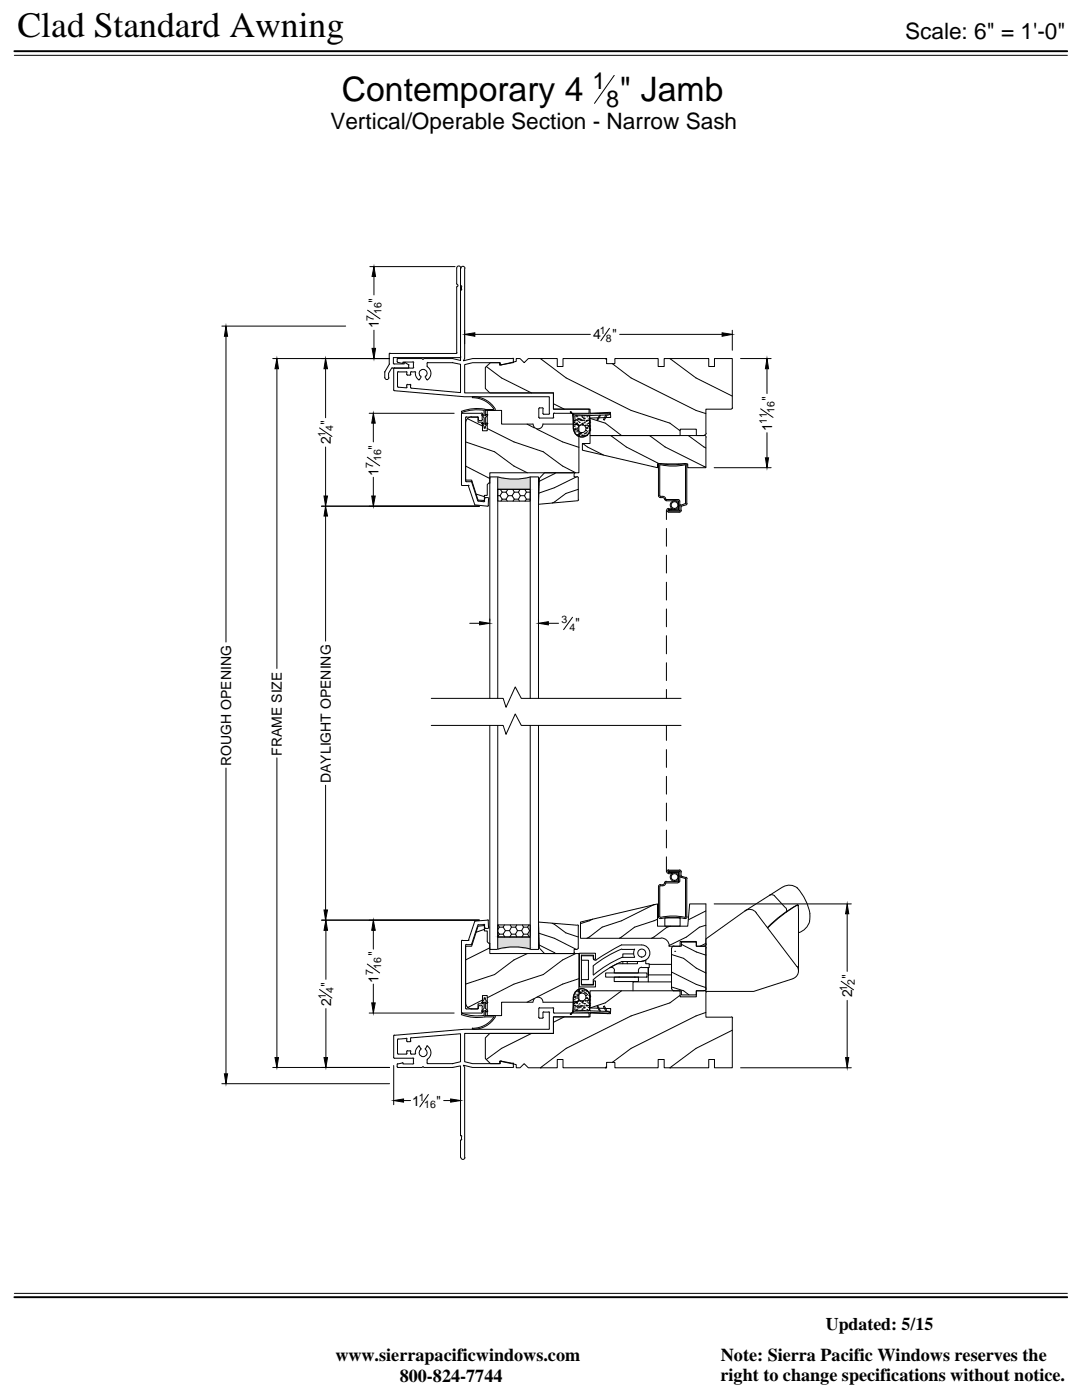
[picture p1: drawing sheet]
<svg xmlns="http://www.w3.org/2000/svg" width="216mm" height="279mm" viewBox="0 0 216 279" stroke-linecap="round" stroke-linejoin="round" font-family="sans-serif">
<!-- layer: DIM -->
<g fill="none" stroke="#000" stroke-width=".2">
<path d="M2.9 11h210.1M122.6 15l-4 5.6M73.8 53.2h17M74.6 55.2v3.7M44.3 65.1h24.7M45.1 67.1v61M54.4 71.6h23.3M55.3 73.6v59.8M65 73.6v9.8M73.3 61.9l2.5 1.7M74.6 65.9v3.6M92.7 65.9v2.7"/>
<path d="M94.7 66.7h23.1M121.6 65.5l-1.7 2.5M123.6 66.7h20.5M146.1 65.9v4M147.8 71.6h6.1M153 73.6v4.9M63.8 85.4l2.4 1.7M65 89.2v9.8M73.3 91.2l2.5 1.8M73.7 82.5h16.9M74.5 84.4v3.8M74.5 95.2v3.8"/>
<path d="M142.5 93.3h11.4M151.8 81.6l2.4 1.7M153 86.4v5M64.1 101h31.5M65 103v24.9M93.7 124.4h2M97.7 123.6v.3M107.4 123.6v.3M109.4 124.4h2M114.2 123.2l-1.7 2.5M45.1 153.3v61M55.3 151.2v59.9"/>
<path d="M65 156.7v24.9M63.8 197.5l2.4 1.7M64.1 183.6h31.5M65 185.7v9.7M73.3 192.4l2.5 1.8M74.5 185.7v3.7M74.5 196.4v3.7M142.5 180.4h27.4M167.8 195.8l2.5 1.7M169 182.4v11.5M169 199.6v11.5M44.3 216.3h33.4"/>
<path d="M54.4 213h23.3M65 201.3v9.8M73.7 202.2h16.9M78.6 212.7v7.8M80.5 219.6h1.4M85.5 218.4l-1.7 2.5M88.5 219.6h1.4M91.9 216.3v4.2M147.8 213.1h22.1M2.9 258.1h210.1"/>
</g>
<g fill="#000" stroke="#000" stroke-width=".2">
<path d="M74.6 53.2l.3 2h-.7zM45.1 65.1l.3 2h-.6zM55.3 71.6l.3 2h-.7zM65 71.6l.3 2h-.6zM74.2 69.5h.7l-.3 2.1zM92.7 66.7l2-.3v.7zM144.1 66.4l2 .3-2 .4zM153 71.6l.4 2h-.7zM64.7 99h.6l-.3 2zM74.2 99h.7l-.4 2zM74.5 82.5l.4 1.9h-.7zM152.7 91.4h.7l-.4 1.9z"/>
<path d="M65 101l.3 2h-.6zM95.7 124.1l2 .3-2 .3zM107.4 124.4l2-.3v.6zM65 183.6l.3 2.1h-.6zM64.7 181.6h.6l-.3 2zM74.5 183.6l.4 2.1h-.7zM169 180.4l.4 2h-.7zM44.8 214.3h.6l-.3 2zM54.9 211.1h.7l-.3 1.9zM64.7 211.1h.6l-.3 1.9zM74.2 200.1h.7l-.4 2.1zM78.6 219.6l1.9-.3v.7z"/>
<path d="M89.9 219.3l2 .3-2 .4zM168.7 211.1h.7l-.4 2z"/>
</g>
<!-- layer: PRODUCTS -->
<g fill="none" stroke="#000" stroke-width=".2">
<path d="M91.1 53.5v3.1l.1 .2M91.2 57.1l-.1 .2v13.1M91.3 56.8l.1 .2-.1 .2M91.9 53.6l.1 3.5M91.9 53.5v17.7M92 57.9l-.1 14-1.6-.3h-5.7l-.2 .1-.2-.1h-4.8M92 53.6a.41 .41 0 0 1 .4-.5 .41 .41 0 0 1 .4 .5M92 53.5a.41 .41 0 0 0-.5-.4 .41 .41 0 0 0-.4 .4M92 57l.1 .2M92.1 57.2v.6M92.1 57.7l-.1 .2M92.7 53.6v18l-.2 .4 1.8-.4h8"/>
<path d="M76.8 74.2v1.2M77.6 75.3a.41 .41 0 0 1-.4 .4 .41 .41 0 0 1-.4-.4M77.7 72.7l-.9 1.5M77.7 70.7v1.9M77.7 72.6v.1M77.8 70.5h13.2M77.8 70.5l-.1 .1M78.1 73.5l-.6 1v.9M78.2 73.5h4.2M78.3 73.4l-.2 .1M78.5 72.5l.2 .1M78.7 78l14 1.2h16.9v3.3"/>
<path d="M78.7 73.4l-.1 .2v4.2l.1 .2M79.3 71.7v.6l1 .2M79.4 71.5l-.1 .2M79.4 74.2h1.6M79.5 74.2l-.2 .2 .1 2.8 1.6 .2M80.5 72.4l-.2 .1M80.7 72.5v.1h-2.1M80.8 72.4l.7 .4M80.9 72.3l-.2 .2M81.1 74.2l.1 .1M81.2 74.4v.3M81.2 77.2l-.1 .2"/>
<path d="M81.3 76.8h.5M81.3 76.7l-.1 .2v.4M81.5 72.7l.1 .2M81.5 72.9v.4M81.6 73.3l-.2 .2M81.8 76.7l.2 .2M82 74.7l-.2 .2h-.5l-.1-.2M82 74.2h.7M82.1 74.2l-.2 .1v.4M82.4 72.3h-2v.1M82.4 72.2l.2 .2M82.5 72.4v.9"/>
<path d="M82.6 73.3l-.2 .2M82.8 74.2l.1 .1M82.9 74.4a1.56 1.56 0 0 0 .6 1.4M83.7 75.7l-.2 .1M83.9 75l.1 .3M84 75.4l-.3 .3M84.9 75.4l.3 .3M84.9 75v.3M85 75.1a.79 .79 0 0 0 0-1.1 .79 .79 0 0 0-1.1 0 .79 .79 0 0 0 0 1.1M85.1 75.7l.2 .1M85.2 72.5v.6M85.2 73l.1 .2"/>
<path d="M85.3 73.2a1.56 1.56 0 0 1 0 2.6M85.4 72.4h4.9l1.6 .3v5.7l-9.9-.9-.1-.6M85.4 72.3l-.2 .2M90.3 71.5h.1M90.3 72.3h.1M91.2 70.4l-.2 .1M92 71.2l-.2 .2h-13.3v1.1M97 73.1l3.1 2.3 6 3M100 72.8l-.2-.1v-.3h-5.5l-1.6 .4v5.6h17.7v3.3h7.1v.8h-6.9M102.3 72.4l-2.3 .4M102.3 71.5l.2 .2M102.4 71.7v.6"/>
<path d="M102.5 72.2l-.1 .2M107.8 71.6h.1M107.8 71.6l5.2 3.8 12.9 6.5 7.8 2.5 2 1.6M120.8 71.6h.1M120.8 71.6l.2 .1M122.2 72.6l3.7 2.8 13 6.5 2 .6M133.7 71.6h.1M133.7 71.6l5.2 3.8 7.2 3.7M92.1 96.7l.1 .2M92.1 82.6v14.2M92.2 82.5h3.9M92.2 96.9h1.2"/>
<path d="M92.2 82.4l-.1 .2M92.9 96l.2 .1M92.9 84.4v11.4h1.2l1.3 4 1.3 .1v-1h.5v-2.2l.3-.3h.2v-2h17.8v-9.4v-.2l-.4-.2M92.9 88.2l5.8 2 3.9 2.8 2.6 1.4M92.9 93l4.8 2.5M93 96.1h1M93 83.2h2.3M93.1 83.2l-.2 .1v12.7M93.3 83.6l3 1.4M93.4 96.8l.2 .1M93.5 97l1.2 3.8 2.6 .2M94 96.1l.2 .1"/>
<path d="M94.1 83.2h1.3v1.1h.9v1.7h.9v-4.1h2.9v2.7h6.2M94.1 96.2l1.4 3.8M94.1 83.2a1.24 1.24 0 0 0-1.2 1.2M95 98.6l1.7 .5M95.3 83.2l.1 .1v.4M95.4 83.7l.3 .2M96.1 82.4l.2 .2M96.2 82.6v1.1M96.3 83.7l-.2 .2h-.5M96.6 81.9h-2.5l-1.9 .4M96.7 100l-.2 .1-1.1-.1M96.7 81.7h1.8"/>
<path d="M96.8 81.7a8.2 8.2 0 0 0-4.7 .4l.1 .3M97.2 85.5l5.4 2.7 5.8 2 3.9 2.8 2.6 1.4M97.3 99.3l-.5 .1-.1 .6M97.3 99.3l.2 .2M97.5 99.6l-.1 1.3M98.8 81.7v.2h-2v1.1l.3-.3 .3 .1-.6 .6v1.3l.3-.3 .3 .1-.6 .6v.4h-.2v-.4l-.5-.6 .2-.1 .3 .3v-1.3l-.5-.6 .2-.1 .3 .3v-1.1M98.8 81.7a4.9 4.9 0 0 0-4.6-2.5v.1a5.5 5.5 0 0 1 4.4 2.4M99.3 95.2v2.5h6.5v-2.5a12.1 12.1 0 0 1-6.4 0M99.3 97.7h6.5v2.3h-6.5zM99.3 98.9h.5M99.8 98.9l.4 .7M99.8 97.7l.4 .5"/>
<path d="M100.2 98.2h.8M100.2 99.6h.8M100.2 98.2l-.4 .7M100.2 99.6l-.2 .4M101 99.6l.2 .4M101 98.2l.4 .7M101.4 97.7l-.4 .5M101.4 98.9h.8M101.4 98.9l-.4 .7M102.2 98.9l.4 .7M102.3 97.7l.3 .5M102.6 98.2h.8"/>
<path d="M102.6 99.6h.8M102.6 98.2l-.4 .7M102.6 99.6l-.2 .4M103.4 99.6l.2 .4M103.4 98.2l.4 .7M103.8 97.7l-.4 .5M103.8 98.9h.9M103.8 98.9l-.4 .7M104.7 98.9l.3 .7M104.7 97.7l.3 .5M105 98.2h.8M105 99.6h.8"/>
<path d="M105 98.2l-.3 .7M105 99.6l-.2 .4M105.2 84.6l1.4 .8M107.1 85.7l5.2 2.5 3.2 1.1M107.5 81.6v1.7M107.5 83.3l.2 .1h2.6M108.2 81.4h-.5l-.2 .2M108.2 81.4l.2 .2M108.3 84.6a.98 .98 0 0 1-.9 1 .98 .98 0 0 1-1-1M108.3 84.6h6.8M108.3 81.6v.9M108.3 82.5l.2 .2"/>
<path d="M109.7 82.5l-.2 .2h-1M110.4 82.6v.7M110.4 80.6l2.2 1.1M110.5 83.3l-.2 .1M110.6 82.4l-.2 .2M110.9 94.4l-3.3 1.7M113.8 82.2h.1M114.3 82.7h.1M114.3 82.7v.4M114.3 82.7l.1 3M114.4 82.9v.9l.2 .2M114.4 94.4h-5.7l-1.1 1-.2 5.2 7.8-.7"/>
<path d="M114.4 94.3l.2 .2M114.4 84.1v1.6M114.5 82.7l-.1 .1M114.6 84.3h.1M114.6 85.1h.1M114.6 94.5v.7h.5M114.6 83.9l-.2 .2M114.6 85.8h.1M114.6 84.7h.1M114.6 85.7h.1M114.6 84h.1M114.6 85.6h.1"/>
<path d="M114.6 84.8h.1M114.7 84h.1M114.7 86.2h.1M114.8 85.5h.1M114.8 83.8l-.1 .2M114.8 85.7h.1M114.8 84.6l.7 .4M114.9 83h.1M114.9 84.6h.1M114.9 83.7h.1M114.9 84.7h.1M115 83h.1"/>
<path d="M115 84.5h.1M115 95.2l-4.4 2.1-3.1 1.1M115.1 83.2h.1M115.1 83.9h.1M115.1 84.7h.1M115.1 85.5h.1M115.1 86.2h.1M115.1 86.7h.1M115.1 84.4h.1M115.1 85.8h.1M115.2 95.1l.2 .2M115.2 84.8h.1"/>
<path d="M115.2 83.6h.1M115.3 83.7h.1M115.3 85.9h.1M115.3 83.5h.1M115.4 86.7h.1M115.4 84.1h.1M115.4 97.7l-2.5 .8-2.7 1.9M115.4 95.4v4.4M115.5 99.7l-.3 .2M115.5 86.9h.1M115.5 83.7h.1M115.5 85h.1"/>
<path d="M115.6 83.6h.1M115.6 84.3h.1M115.6 86.5h.1M115.6 86.8h.1M115.7 84.8h.1M115.7 86.4h.1M115.8 83.7h.1M115.8 86.6h.1M115.8 83.9h.1M115.8 86.5h.1M116 83.8h.1M116.1 83.2h.1"/>
<path d="M116.1 83.9h.1M116.1 86.9h.1M116.1 83h.1M116.1 84.5h.1M116.1 84.7h.1M116.1 84.8h.1M116.2 83.3h.1M116.2 84.7h.1M116.3 84.4h.1M116.3 88.5l.9 .7 3.2 1.6M116.3 83.9h.1M116.4 86.9h.1"/>
<path d="M116.4 83.6h.1M116.5 83.9h.1M116.5 83.4h.1M116.5 83h.1M116.6 83.6h.1M116.6 84.3h.1M116.6 86.5h.1M116.6 86.9h.1M116.6 84.4h.1M116.7 84.9h.1M116.8 86.5h.1M116.9 85.9h.1"/>
<path d="M116.9 86.4h.1M116.9 84.1h.1M117 84h.1M117 85.4h.1M117 86.9h.1M117 83.9h.1M117 85h.1M117 85.5h.1M117.1 83.2h.1M117.1 83.9h.1M117.1 84.6h.1M117.1 85.4h.1"/>
<path d="M117.1 86.2h.1M117.2 85.4h.1M117.3 85h.1M117.3 82.9h.1M117.3 84.5h.1M117.4 83.9h.1M117.4 83.6h.1M117.4 85.1h.1M117.4 83h.1M117.4 85h.1M117.4 86.5h.1M117.5 86h.1"/>
<path d="M117.5 84.4h.1M117.5 82.9l-2.8 .1 .1 .9M117.5 82.9l.2 .1 .1-.1M117.6 84h.1M117.6 83.5h.1M117.6 83.1l.1 2.5M117.7 84.3h.1M117.7 85h.1M117.7 85.8h.1M117.7 83.1v2.5M117.7 85.5a1.62 1.62 0 0 1-1.5 1.7 1.62 1.62 0 0 1-1.7-1.6M117.7 83.5l3.1 .9 3.2 2.5"/>
<path d="M117.8 85.5a1.68 1.68 0 0 1-1.6 1.7 1.68 1.68 0 0 1-1.8-1.6M119.6 82.9l-.5 .8 .2 .2 .5-1M120.9 82.8l-.5 .9 .2 .1 .6-1M121.4 82.5l-.2-.1v.1l-6.7 .2-.7-.5 .5 .5M121.4 82.8l-3.6 .1M121.4 82.4l.2 .2M121.5 82.6v.1M121.6 82.6l-.1 .2M121.9 86.9h.1M121.9 86.9l3.1 2.3 6.6 3.4M129.6 86.9h.1M129.6 86.9l3.1 2.3 8.2 4"/>
<path d="M131.4 98.9v.2l.4 .2M131.8 99.3h.4M131.8 99.1h.4M131.8 92.8l-.2 .1v6l.2 .2M131.8 92.5l-.3 .1-.1 .3v6M132.2 99.1h.3l.3 .5M132.3 99.3l.3 .3M132.6 99.5l.1 .3 .3 .1M132.8 99.6l.1 .1M132.8 99.7l2.7 .1 .1 2-.1 .2M132.9 99.9h2.5v1.8h-1.9v.3h2M136.6 92.5l-2 .3-2.8-.3"/>
<path d="M136.7 92.5l.3 .1 .1 .3M136.7 92.8l.1 .1M136.7 92.8l-2.1 .2-2.8-.2M136.8 93v7.4M137 92.9v7.6M137.4 86.9l3.5 2.5M140.9 86.4l-.2 .4-.2 .1h.2l.2 .4M145.9 81.7h-5v4.8M146.1 81.4v-9.8h-3.5v1.5h-1.2v-1.5h-8.9v1.5h-1.2v-1.5h-8.6v1h-1.7v-1h-8.7v1.5h-1.1v-1.5h-5.8l-.8 .8-.8-.8h-.8v.5l-3.3 .8v-.5h-1.8l-1.1 .9v4.2l.9 .9h12.7v3.3h7.3v.8l4.1-.2 .1 1-4.2 .1v3.5h18v-1.2h3.2v1.2h1.6h-22.8v1.6h-1.5v1.3l15 3.5v-.7h6v.7h3.7v-6M146.2 81.4l-.2 .2M97.5 100.9l-.2 .1M133 101.8v1.9"/>
<path d="M133 105.5v3.5M133 110.8v3.6M133 116.2v3.6M133.4 101.5h.7v.2h-.7M133.4 102h2.1M133.4 101.7l-.1 .1 .1 .1M133.4 101.5a.35 .35 0 0 0-.4 .3 .35 .35 0 0 0 .4 .4M135.7 101.8l-.1 .2M135.8 100.7l-.2 .3M135.9 101.1v.7M136 101.8l-.2 .4h-.3h-2.1M136 101l-.1 .1"/>
<path d="M136.8 100.4l-1 .4M136.8 100.8l-.8 .2M137.1 100.5l-.2 .3M86 139.4h14.4l.6 1.8 1.8-4.1 1.2 2.3h31.9M97.7 139.4v-44.2h1.6v44.2M105.8 139.4v-44.2h1.6v44.2M133 121.5v3.6M133 126.9v3.6M133 132.3v3.5M133 137.6v1.8M86 144.8h14.4l.6 1.8 1.8-4.1 1.2 2.3h31.9M97.7 144.8v44.7h1.6v-44.7"/>
<path d="M105.8 144.8v44.7h1.6v-44.7M133 144.8v3M133 149.6v3.6M133 154.9v3.6M131.4 177v6M131.6 177v5.9l.2 .2M131.8 176.8h.4M131.8 176.6h.4M131.8 176.8l-.2 .1M131.8 176.5l-.4 .2v.2M132.8 176.2l-.3 .5-.3 .1M132.9 176.1l-.1 .1"/>
<path d="M132.9 176.2h2.4M133 160.3v3.5M133 165.7v3.5M133 171v3M133 175.9l-.3 .1-.2 .4-.2 .1M133.4 174.1h.7v.3h-.7M133.4 173.7h2.1M133.4 173.9h2.1M133.4 173.9l-.1 .1h.1M133.4 173.6a.35 .35 0 0 0-.4 .4 .35 .35 0 0 0 .4 .3M135.5 173.9h-2v.2h1.9v1.9h-2.5M135.5 173.9l.1 .1"/>
<path d="M135.5 173.6l.3 .1 .2 .3M135.6 173.9l.1 .1M135.6 175.8l-.1 .2-.2 .1M135.6 174v1.8M135.6 174.8l.2 .3 .9 .2M135.9 174.7l.1 .2M135.9 174v.7M136 174.9l.8 .2M136.7 175.3l.1 .1M136.8 175.4v7.5M136.9 175.1l.2 .2M137 175.4v7.6"/>
<path d="M153.5 178.7a.92 .92 0 0 1 1.1 .1l2.1 2.4M156.2 177l-7.5 4.8-7.8 5.6v10.5h9.5l7.8-2.6M156.2 177a2.44 2.44 0 0 1 2.9 .3M159.1 177.2a10.6 10.6 0 0 1 2.5 5.2M92.2 187.6l-.1 .2v14.2l.1 .2M92.9 188.7v12.5M93 188.5h1M93.1 188.5l-.2 .1M93.6 187.6l-1.4 .1M94.2 188.4l-.2 .1M95.3 184.7l-1.2 3.7M95.5 184.5l-.2 .1"/>
<path d="M96.3 199.6l-3 1.5M96.5 184.5l-1.1 .1M96.5 184.5l.2 .1M96.7 184.6l.1 .6 .5 .1M96.7 185.5l-1.7 .5M97.3 183.6l-2.6 .2-1.2 3.8M97.3 183.6l.2 .1M97.4 183.8l.1 1.3M97.5 185l-.2 .3M97.7 189.2l-4.8 2.4M99.3 189.5v-2.5h6.5v2.5M99.3 184.6h6.5v2.4h-6.5z"/>
<path d="M99.3 186l.3 .4M99.4 184.6l.2 .4M99.6 185h.8M99.6 186.4h.8M99.6 185l-.3 .5M99.6 186.4l-.3 .5M100.4 186.4l.3 .6M100.4 185l.4 .7M100.7 184.6l-.3 .4M100.8 185.7h.9M100.8 185.7l-.4 .7M101.7 185.7l.4 .7"/>
<path d="M101.8 184.6l.3 .4M102.1 185h.8M102.1 186.4h.8M102.1 185l-.4 .7M102.1 186.4l-.4 .6M102.9 186.4l.2 .6M102.9 185l.4 .7M103.1 184.6l-.2 .4M103.3 185.7h.8M103.3 185.7l-.4 .7M104.1 185.7l.4 .7M104.2 184.6l.3 .4"/>
<path d="M104.5 185h.8M104.5 186.4h.8M104.5 185l-.4 .7M104.5 186.4l-.4 .6M105.2 190.3l-2.6 1.3-3.9 2.9-5.8 1.9M105.3 186.4l.3 .6M105.3 185l.4 .7M105.5 184.6l-.2 .4M105.7 185.7h.1M105.7 185.7l-.4 .7M105.8 189.4a12.4 12.4 0 0 0-6.4 0M106.4 200a.98 .98 0 0 1 1-1 .98 .98 0 0 1 .9 1"/>
<path d="M106.6 199.3l-1.4 .7M107.5 186.2l3.1 1.1 4.4 2.2M107.6 188.6l3.3 1.7M110.2 184.3l2.7 1.9 2.5 .8M114.4 198.9l-.1 3M114.5 198.9a1.62 1.62 0 0 1 1.7-1.5 1.62 1.62 0 0 1 1.5 1.6M114.6 199.5h.1M114.6 190l-.2 .2M114.6 198.8h.1M114.6 200h.1M114.6 198.9h.1M114.6 199.1h.1"/>
<path d="M114.6 199.8h.1M114.7 198.4h.1M114.8 199.2h.1M114.8 198.9h.1M114.9 190.3l-2.6 1.3-3.9 2.9-5.8 1.9-5.4 2.7M114.9 199.9h.1M115.1 200h.1M115.1 199.2h.1M115.1 198.4h.1M115.1 197.9h.1M115.1 198.7h.1M115.1 189.5h-.5v.5"/>
<path d="M115.2 199.9h.1M115.2 184.7l-7.8-.7 .2 5.2 1.1 1.1h5.7M115.2 184.6l.3 .2M115.3 198.7h.1M115.4 197.9h.1M115.4 184.8v4.4l-.2 .2M115.5 197.7h.1M115.5 199.6v-9.3h-17.8v-2h-.2l-.3-.3v-2.2h-.5v-1.1l-1.3 .1-1.3 4h-1.2v11.3a1.24 1.24 0 0 0 1.2 1.3h1.3v-1.1h.9v-1.6h.9v4h2.9v-2.7h6.2M115.5 199.7h.1M115.5 195.3l-3.2 1.1-5.2 2.6M115.5 199.6l-.7 .4M115.5 199.5l-.2 .4-.2 .1"/>
<path d="M115.6 198h.1M115.6 197.9h.1M115.6 198.1h.1M115.6 190.2h3.2v1.2h-.4v-.8h-2.4v6h2.4v-.8h.4v1.2h-3.2zM115.7 199.8h.1M115.7 198.2h.1M115.8 198h.1M115.8 198.1h.1M116.1 197.8h.1M116.1 200h.1M116.1 197.7h.1M116.1 199.8h.1"/>
<path d="M116.2 199.9h.1M116.4 197.8h.1M116.6 198.1h.1M116.6 197.7h.1M116.7 199.7h.1M116.7 199.8h.1M116.8 198.2h.1M116.9 198.7h.1M116.9 198.3h.1M117 199.2h.1M117 197.7h.1M117 199.7h.1"/>
<path d="M117 199.1h.1M117 197.8h.1M117.1 200h.1M117.1 199.3h.1M117.1 198.5h.1M117.2 199.3h.1M117.3 199.7h.1M117.4 199.5h.1M117.4 199.6h.1M117.4 198.2h.1M117.5 198.7h.1M117.7 199.6h.1"/>
<path d="M117.7 198.9h.1M117.7 198.8h.1M117.7 199.1l-.1 2.4M117.7 199.1v2.5l.1 .1M117.8 199a1.68 1.68 0 0 0-1.6-1.7 1.68 1.68 0 0 0-1.8 1.6v1.6M118.2 183.4l-2.4 .9M118.4 191v-.3h-2.4v.9h1.4v3.9h-1.4v1h2.4v-1a22.6 22.6 0 0 1 5.7-3.6M118.4 192.8v1.8M118.4 191l.1 .5 .5 .1M120.8 194.2h8.3v.8h-8.3zM121.7 193.1h.2M122 193a.67 .67 0 0 1 .6 .7"/>
<path d="M122.6 195h4.8v.9h-4.8zM122.6 193.7v.5h4.8v-.5M123.2 192.3l-1.5 .8M123.5 195h.1M124 191.9h4h-.8v.4h-4M124 191.1h2.6M124 197.7l-3.2 2.4-3.1 1.1M124.1 189.4a23.3 23.3 0 0 0-5.8 3.4M124.1 189.5h2.5M124.1 191.1a23.2 23.2 0 0 0-5.7 3.5M124.3 191.9v.4M125.2 191.9v.4"/>
<path d="M126.4 190.4h-2.1v.7M126.6 195h.1M126.6 189.4a1.62 1.62 0 0 0 0 1.6M128 188.6h-4l-5.1 3M128.1 188.6a1.62 1.62 0 0 1 1.6 1.6 1.62 1.62 0 0 1-1.6 1.6l.7-.2M128.1 193a.67 .67 0 0 0-.7 .7M128.8 191.7v.6h.7v.8h-1.5M129.5 192.5h4.5M130.5 180.5h.1M130.5 180.5l-6.5 3.3-3.9 1.2-3 2.3M131.2 183.4l-4.6 1.6-3 2.3M131.4 182.9l.1 .3 .3 .1"/>
<path d="M131.8 183.1l2.8-.3 2.1 .3M131.9 187.3h-16.1v-3.3l15.4-3.6v4.4h6l.4-4.4h3.3v8.1M131.9 187.2a1.62 1.62 0 0 1 1.6 1.6M132.7 183.2h3v1.6h-3zM133.5 188.8h2.2v-.9h3.2v.9h1.6h-1.6v-.8h-2.9v.8h-1.6M133.8 184.8l-.7 .2-3.1 2.3M134 196h-7.7v1.7M134 194.6h-4.6v-1.5v2.9M134 197l2.4 .7 1.1 .9M134 190.5l2.4 .8 2.5 1.9 2 1M134 194l4.9 2.5 2 .6M134 189.2v8.2"/>
<path d="M134.1 197.3v.2l.4 .2M134.4 197.7h1.6v.9h2.9v-.9h1.6h-1.6v1.2h-3.2v-1.2h-18v3.5l4.2 .1-.1 1-4.1-.1v.7h-7.3v3.3h-12.7l-.9 .9v4.2l1.1 1h1.8v-.5l3.3 .7v.6h.8l.8-.8 .8 .8h5.8v-1.7h1.1v1.7h8.7v-1.1h1.7v1.1h8.6v-1.7h1.2v1.7h8.9v-1.7h1.2v1.7h3.5v-9.9M134.5 188.8l-.4 .2v.2M134.6 189.9h.1M135.7 198.6l-2 1.5-7.8 2.6-12.9 6.5-5.2 3.9M136 188.5l2.9 1.5 2 .6M136.8 182.9l-.1 .2M137.1 182.9l-.3 .4a12.5 12.5 0 0 0-4.9 0M140.5 188.8h.2l.2 .4M140.5 197.7h.2l.2 .4M140.9 198.1v4.9h5M140.9 189.2v8.2"/>
<path d="M140.9 184.7l-1.3 .3-2.6 2-3.5 1.7M140.9 181.8l-3.5 1.8M140.9 188.3l-1.2 .5M140.9 197.3l-.2 .4h-.2M140.9 188.4l-.2 .4h-.2M148.7 181.8a1.62 1.62 0 0 1 2.2 .4l8.1 10.7M156.8 181.2l.1 .2v.6M159 192.9a1.62 1.62 0 0 1-.7 2.4M159.1 180.6a29.2 29.2 0 0 0-5.9 4.6M159.1 180.6a25.1 25.1 0 0 0-6 4.5M159.1 180.6l.2 .2-.2-.1M159.3 180.8v13"/>
<path d="M161.6 183.8a3.3 3.3 0 0 1-2.3 2.4M161.6 182.4l-.1 1.4M78.6 211l.1 .2M78.6 206.7v4.4M78.7 211.2h3.7M78.7 206.6l-.1 .1M79.3 212.5v.4M79.3 212.9l.1 .1M79.3 210.2l.2 .2h1.5M79.3 207.5v2.7M79.4 213h4.8l.2-.2 .2 .2h5.7l1.6-.3 .1 14M79.4 212.3l-.1 .1"/>
<path d="M79.5 207.3l-.2 .2M80.3 212.1l-.9 .2M80.3 212.1l.2 .1M80.4 212.3h2M81 207.3l-1.6 .1M81.1 207.2l.1 .2M81.2 207.4v.4M81.2 209.9v.3M81.2 210.2l-.1 .2M81.3 209.7h.5M81.3 209.7l-.1 .1M81.8 209.7l.2 .1"/>
<path d="M81.9 207.3v.5M81.9 209.9v.3M82 207.7l-.2 .2h-.5l-.1-.2M82 207.1l9.9-.8v5.6l-1.6 .4h-4.9M82.1 207.1l-.2 .1M82.4 211.1l.2 .2M82.5 211.3v.9M82.6 212.2l-.2 .1M82.9 210.2l-.2 .2h-.6l-.2-.2M83.5 208.7l.2 .1M83.5 208.8a1.56 1.56 0 0 0-.6 1.4M83.7 208.8l.3 .5"/>
<path d="M83.9 209.5a.79 .79 0 0 0 0 1.1 .79 .79 0 0 0 1.1 0 .79 .79 0 0 0 0-1.1M84 209.2l-.1 .3M84.9 209.2v.3M85.2 208.8l-.3 .5M85.2 212.1l.2 .2M85.3 211.4l-.1 .7M85.3 208.8a1.56 1.56 0 0 1 0 2.6M85.3 208.7l-.2 .1M90.4 213h-.1M90.4 212.3h-.1M92.2 202.2h3.9M92.9 201.2l.2 .2"/>
<path d="M94.3 205.2l.1 .2M95.4 201.2l-.1 .2h-2.3M95.6 200.7h.4M95.7 200.7l-.3 .2v.3M96.1 200.7l.2 .2M96.2 200.9v1.1M96.3 202l-.2 .2M96.6 202.7v-1l-.3 .3-.2-.2 .5-.6v-1.2l-.3 .3-.2-.2 .5-.6v-.4h.2v.4l.6 .6-.3 .2-.3-.3v1.2l.6 .6-.3 .2-.3-.3v1h2a4.1 4.1 0 0 1-3.1 2.6l-1.3 .1M96.6 202.6a10.4 10.4 0 0 1-4.5-.3v.1a8.2 8.2 0 0 0 4.7 .5M96.7 202.9h1.8M98.6 202.9a5.2 5.2 0 0 1-4.3 2.3M100 211.8l2.3 .4"/>
<path d="M100 211.7l-.2 .2M102.4 212.1l.1 .2M102.4 212.3v.6M102.5 212.9l-.2 .1h-8l-1.8-.4 .2 .4v18M106.1 206.2l-6 3-3.1 2.2M107.5 201.3v1.8M107.5 203l.2 .2h.5M107.6 201.2h2.7M107.7 201.1l-.2 .2M107.8 213.1h.1M108.3 202.1v1M108.3 200h6.8"/>
<path d="M108.4 203l-.2 .2M108.5 202h1M108.5 201.9l-.2 .2M109.5 201.9l.2 .2M109.6 202.1v3.3h-16.9l-14 1.2M110.3 201.1l.2 .2M110.4 201.3v.7l.2 .2M110.6 202.2h6.9v.7h-7.1v3.3h-17.7v5.7l1.6 .4h5.5v-.4M112.6 202.9l-2.2 1.1M113.8 202.4h.1M114.3 201.9l-.5 .5 .7-.5 6.7 .3v.1l.2-.1M114.3 201.9h.1"/>
<path d="M114.3 201.6v.3M114.4 200.8v1l.1 .1M114.4 200.5l.2 .2M114.6 200.3h.1M114.6 200.6l-.2 .1M114.6 200.7h.1M114.7 200.6l.1 .2M114.7 200.7h.1M114.8 200.8l-.1 .8 2.8 .1M114.9 201.6h.1M114.9 200h.1M114.9 200.9h.1"/>
<path d="M115 201.6h.1M115 200.1h.1M115.1 201.4h.1M115.1 200.7h.1M115.1 200.1h.1M115.1 200.2h.1M115.2 201h.1M115.3 200.8h.1M115.3 201.2h.1M115.4 200.6h.1M115.5 200.8h.1M115.6 201.1h.1"/>
<path d="M115.6 200.3h.1M115.8 200.9h.1M115.8 200.7h.1M115.8 201h.1M116 200.8h.1M116.1 201.4h.1M116.1 200.7h.1M116.1 201.7h.1M116.1 200.1h.1M116.2 201.4h.1M116.3 200.2h.1M116.3 200.8h.1"/>
<path d="M116.4 201.1h.1M116.5 200.8h.1M116.5 201.2h.1M116.5 201.7h.1M116.6 201.1h.1M116.6 200.3h.1M116.9 200.6h.1M117 200.7h.1M117.1 201.5h.1M117.1 200.7h.1M117.3 201.7h.1M117.3 200.1h.1"/>
<path d="M117.4 200.7h.1M117.4 201h.1M117.4 201.7h.1M117.5 200.2h.1M117.6 200.7h.1M117.6 201.1h.1M117.7 201.5l-.2 .2M117.7 200.3h.1M117.8 201.7l3.6 .2M119.6 201.8l-.5-1 .2-.1 .5 1.1M120.8 213.1h.1M120.9 201.8l-.5-.9 .2-.1 .6 1.1"/>
<path d="M121 212.8l-.2 .3M121.5 201.8l.1 .2M121.5 202h.1M121.6 202l-.2 .2M133.7 213.1h.1M140.9 202l-2 .7-13 6.5-3.7 2.8M146 202.9l.2 .3M146.1 205.6l-7.2 3.6-5.2 3.9M92 227.5l-.1 3.5M92 226.6l.1 .2M92.1 226.8v.6M92.1 227.4l-.1 .1"/>
<path d="M92.8 231a.41 .41 0 0 1-.4 .4 .41 .41 0 0 1-.4-.4"/>
<circle cx="116.1" cy="85.6" r=".79"/>
<circle cx="134.6" cy="100.8" r=".67"/>
<circle cx="134.6" cy="100.8" r=".86"/>
<circle cx="134.6" cy="175" r=".67"/>
<circle cx="134.6" cy="175" r=".86"/>
<circle cx="116.1" cy="199" r=".79"/>
<circle cx="128.1" cy="190.2" r=".79"/>
</g>
<g fill="#dbdbdb" stroke="#dbdbdb" stroke-width=".2">
<path d="M104.2 95.5l1.6-.3v.3z"/>
<path d="M99.3 95.6h6.5v2.1z"/>
<path d="M99.3 187h6.5z"/>
<path d="M99.3 95.2v.3h1.7zM99.3 95.2l1.7 .3z"/>
<path d="M104.2 95.5h1.6zM104.2 95.5h1.6z"/>
<path d="M99.3 95.5h1.7zM99.3 95.5h1.7z"/>
<path d="M102.6 95.6h3.2l-1.6-.1zM104.2 95.5h1.6v.1z"/>
<path d="M99.3 95.5v.1h3.3zM99.3 95.5l3.3 .1z"/>
<path d="M99.3 97.7h6.5zM99.3 95.6l6.5 2.1h-6.5z"/>
<path d="M99.3 187v2h6.5zM99.3 187h6.5v2z"/>
<path d="M102.6 189l3.2 .2zM102.6 189h3.2v.2z"/>
<path d="M99.3 189v.2h1.7zM99.3 189h3.3l-1.6 .2z"/>
<path d="M104.2 189.2h1.6zM104.2 189.2h1.6zM104.2 189.2h1.6v.3z"/>
<path d="M99.3 189.2h1.7zM99.3 189.2h1.7z"/>
<path d="M99.3 189.2v.3zM99.3 189.2h1.7l-1.7 .3z"/>
</g>
<!-- layer: DIM -->
<path d="M2.9 10.2h210.1M2.9 258.9h210.1" fill="none" stroke="#000" stroke-width=".38"/>
<text font-size="7.1" x="3.5" y="7.4">Clad Standard Awning</text>
<g font-size="6.7">
<text x="68.2" y="20.2">Contemporary 4</text>
<text x="123.6" y="20.2">&quot; Jamb</text>
</g>
<g font-size="4.7">
<text x="118.2" y="17.8">1</text>
<text x="121" y="21.3">8</text>
</g>
<g font-size="4.5">
<text x="180.6" y="7.8">Scale: 6&quot; = 1'-0&quot;</text>
<text x="65.9" y="25.8">Vertical/Operable Section - Narrow Sash</text>
</g>
<g font-size="3.6">
<text x="164.8" y="265.4">Updated: 5/15</text>
<text x="66.9" y="271.6">www.sierrapacificwindows.com</text>
<text x="79.8" y="275.7">800-824-7744</text>
<text x="143.8" y="275.6">right to change specifications without notice.</text>
<text x="143.8" y="271.5">Note: Sierra Pacific Windows reserves the</text>
</g>
<g font-size="2.8">
<text x="75.6" y="65.5" transform="rotate(-90 75.6 65.5)">1</text>
<text x="75.6" y="60.4" transform="rotate(-90 75.6 60.4)">&quot;</text>
<text x="118.4" y="67.7">4</text>
<text x="122.1" y="67.7">&quot;</text>
<text x="154.1" y="80.1" transform="rotate(-90 154.1 80.1)">&quot;</text>
<text x="66" y="88.6" transform="rotate(-90 66 88.6)">2</text>
<text x="66" y="84.9" transform="rotate(-90 66 84.9)">&quot;</text>
<text x="75.5" y="89.7" transform="rotate(-90 75.5 89.7)">&quot;</text>
<text x="154.1" y="86" transform="rotate(-90 154.1 86)">1</text>
<text x="75.5" y="94.9" transform="rotate(-90 75.5 94.9)">1</text>
<text x="114.8" y="125.4">&quot;</text>
<text x="46.1" y="152.8" transform="rotate(-90 46.1 152.8)">ROUGH OPENING</text>
<text x="56.2" y="150.8" transform="rotate(-90 56.2 150.8)">FRAME SIZE</text>
<text x="66" y="156.3" transform="rotate(-90 66 156.3)">DAYLIGHT OPENING</text>
<text x="75.5" y="190.9" transform="rotate(-90 75.5 190.9)">&quot;</text>
<text x="66" y="196.9" transform="rotate(-90 66 196.9)">&quot;</text>
<text x="75.5" y="196.1" transform="rotate(-90 75.5 196.1)">1</text>
<text x="170.1" y="195.3" transform="rotate(-90 170.1 195.3)">&quot;</text>
<text x="66" y="200.7" transform="rotate(-90 66 200.7)">2</text>
<text x="170.1" y="199.1" transform="rotate(-90 170.1 199.1)">2</text>
<text x="82.2" y="220.7">1</text>
<text x="87" y="220.7">&quot;</text>
</g>
<g font-size="2.1">
<text x="74.6" y="64.1" transform="rotate(-90 74.6 64.1)">7</text>
<text x="76.1" y="62.7" transform="rotate(-90 76.1 62.7)">16</text>
<text x="119.7" y="66.7">1</text>
<text x="120.9" y="68.3">8</text>
<text x="154.6" y="82.4" transform="rotate(-90 154.6 82.4)">16</text>
<text x="65" y="87.3" transform="rotate(-90 65 87.3)">1</text>
<text x="66.5" y="86" transform="rotate(-90 66.5 86)">4</text>
<text x="153" y="84.6" transform="rotate(-90 153 84.6)">11</text>
<text x="74.5" y="93.5" transform="rotate(-90 74.5 93.5)">7</text>
<text x="76.1" y="92.1" transform="rotate(-90 76.1 92.1)">16</text>
<text x="112" y="124.4">3</text>
<text x="113.6" y="125.9">4</text>
<text x="74.5" y="194.6" transform="rotate(-90 74.5 194.6)">7</text>
<text x="76.1" y="193.3" transform="rotate(-90 76.1 193.3)">16</text>
<text x="169" y="197.7" transform="rotate(-90 169 197.7)">1</text>
<text x="170.6" y="196.5" transform="rotate(-90 170.6 196.5)">2</text>
<text x="65" y="199.4" transform="rotate(-90 65 199.4)">1</text>
<text x="66.6" y="198.1" transform="rotate(-90 66.6 198.1)">4</text>
<text x="83.6" y="219.6">1</text>
<text x="84.7" y="221.2">16</text>
</g>
</svg>
